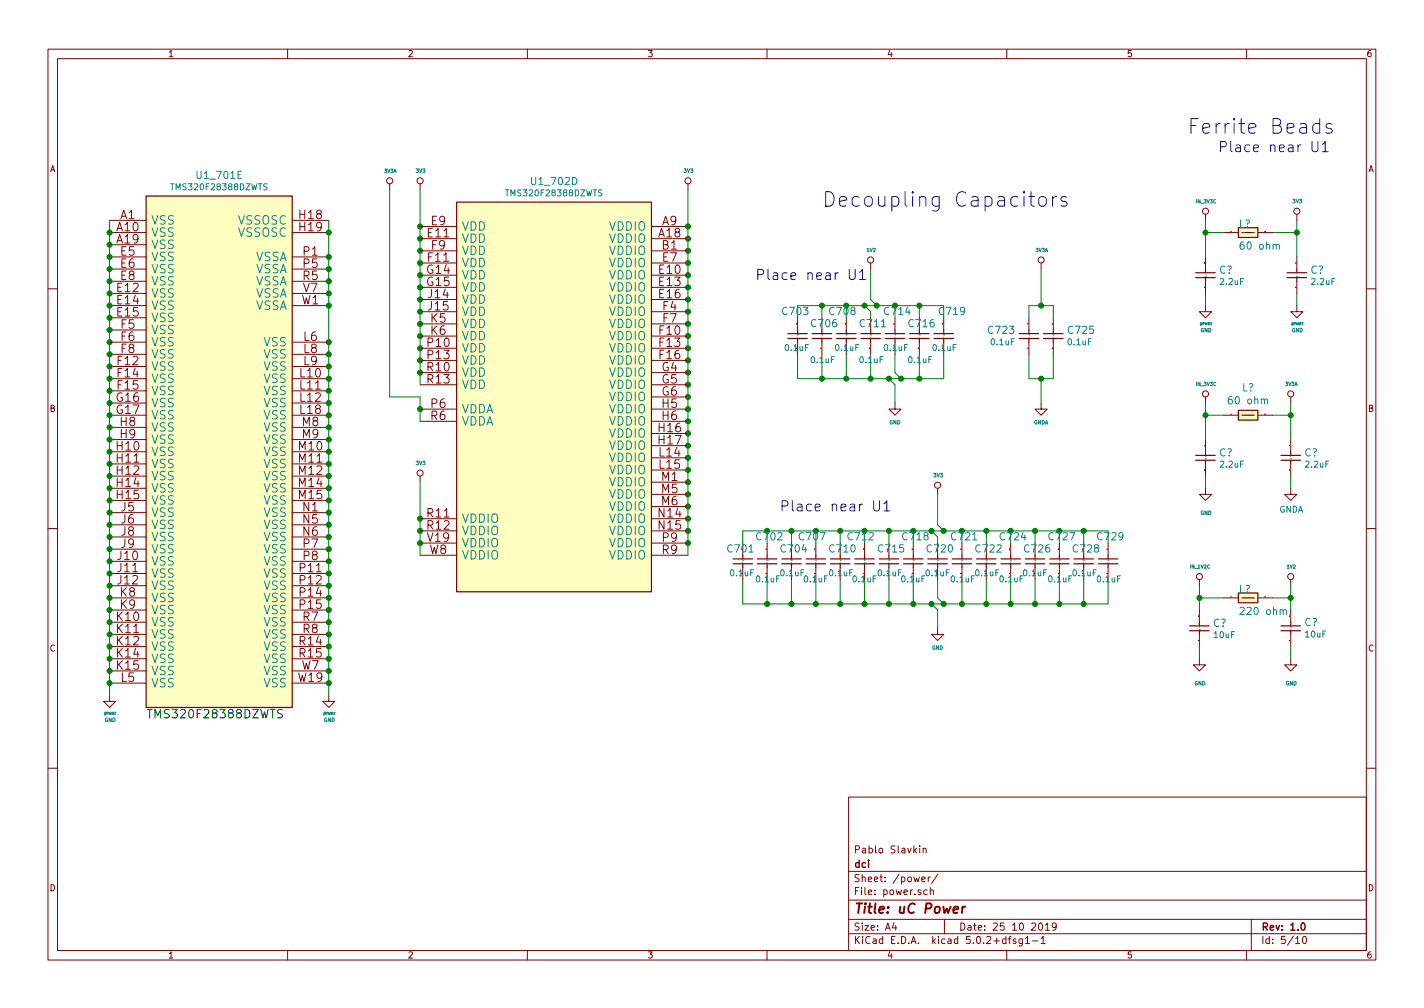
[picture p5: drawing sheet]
<svg xmlns="http://www.w3.org/2000/svg" width="297mm" height="210mm" viewBox="0 0 297 210" stroke-linecap="round" stroke-linejoin="round" font-family="sans-serif">
<g fill="none" stroke="#840000" stroke-width=".21">
<path d="M10 10.3h277v189.9h-277zM12 12.2h273v186.1h-273zM60 10.3v1.9M110 10.3v1.9M160 10.3v1.9M210 10.3v1.9M260 10.3v1.9M81.3 38.3v1.3M87.6 38.3v1.3M143.5 38.3v1.3M22.9 46h7.6M22.9 48.5h7.6"/>
<path d="M22.9 51h7.6M22.9 53.6h7.6M22.9 56.1h7.6M22.9 58.7h7.6M61 46h7.6M61 48.5h7.6M61 53.6h7.6M61 56.1h7.6M61 58.7h7.6M87.6 49.8h7.6M87.6 47.2h7.6M87.6 52.3h7.6"/>
<path d="M87.6 57.4h7.6M87.6 59.9h7.6M87.6 54.9h7.6M135.9 49.8h7.6M135.9 47.2h7.6M135.9 52.3h7.6M135.9 57.4h7.6M135.9 59.9h7.6M135.9 54.9h7.6M181.6 54.9v1.2M217.2 54.9v1.2M251.3 59.9h.1"/>
<path d="M251.3 54.8v.1M251.5 44.7v1.3M251.5 53.6v2.5M251.5 58.7v2.5M255.3 48.5h3M256.8 48.3h.1M262.4 48.5h3M263.9 48.3h.1M270.3 59.9h.1M270.3 54.8v.1M270.5 44.7v1.3M270.5 53.6v2.5"/>
<path d="M270.5 58.7v2.5M10 60.2h2M22.9 61.2h7.6M22.9 63.7h7.6M22.9 66.3h7.6M22.9 76.4h7.6M22.9 79h7.6M22.9 68.8h7.6M22.9 71.4h7.6M22.9 73.9h7.6M61 61.2h7.6M61 63.7h7.6"/>
<path d="M61 76.4h7.6M61 79h7.6M61 71.4h7.6M61 73.9h7.6M87.6 62.5h7.6M87.6 70.1h7.6M87.6 72.6h7.6M87.6 75.2h7.6M87.6 65h7.6M87.6 67.6h7.6M87.6 77.7h7.6M135.9 62.5h7.6"/>
<path d="M135.9 70.1h7.6M135.9 72.6h7.6M135.9 75.2h7.6M135.9 65h7.6M135.9 67.6h7.6M135.9 77.7h7.6M166.2 67.6h.1M166.2 67.5v.1M166.4 66.3v2.5M166.4 71.4v2.5M171.2 72.6h.1M171.4 71.4v2.5"/>
<path d="M176.3 67.6h.1M176.3 67.5v.1M176.5 66.3v2.5M176.5 71.4v2.5M181.4 72.6h.1M181.6 71.4v2.5M186.5 67.6h.1M186.5 67.5v.1M186.7 66.3v2.5M186.7 71.4v2.5M191.6 72.6h.1M191.8 71.4v2.5"/>
<path d="M196.6 67.6h.1M196.6 67.5v.1M196.8 66.3v2.5M196.8 71.4v2.5M214.4 67.6h.1M214.4 72.6h.1M214.4 67.5v.1M214.6 66.3v2.5M214.6 71.4v2.5M219.5 67.6h.1M219.5 72.6h.1M219.5 67.5v.1"/>
<path d="M219.7 66.3v2.5M219.7 71.4v2.5M251.5 63.7v1.3h1.2l-1.2 1.3-1.3-1.3h1.3M270.5 63.7v1.3h1.3l-1.3 1.3-1.3-1.3h1.3M285 60.2h2M22.9 81.5h7.6M22.9 84.1h7.6M22.9 86.6h7.6M22.9 94.2h7.6M22.9 96.8h7.6M22.9 99.3h7.6M22.9 89.1h7.6"/>
<path d="M22.9 91.7h7.6M61 81.5h7.6M61 84.1h7.6M61 86.6h7.6M61 94.2h7.6M61 96.8h7.6M61 99.3h7.6M61 89.1h7.6M61 91.7h7.6M87.6 80.3h7.6M87.6 85.3h7.6M87.6 87.9h7.6"/>
<path d="M87.6 99.3v1.3M135.9 80.3h7.6M135.9 82.8h7.6M135.9 90.4h7.6M135.9 93h7.6M135.9 85.3h7.6M135.9 87.9h7.6M135.9 95.5h7.6M135.9 98h7.6M186.7 84.1v1.2h1.3l-1.3 1.3-1.3-1.3h1.3M217.2 84.1v1.2h1.2l-1.2 1.3-1.3-1.3h1.3M251.3 98h.1"/>
<path d="M251.3 92.9v.1M251.5 82.8v1.3M251.5 91.7v2.5M251.5 96.8v2.5M255.3 86.6h3M256.8 86.4h.1M262.4 86.6h3M263.9 86.4h.1M269 98h.1M269 92.9v.1M269.2 82.8v1.3M269.2 91.7v2.5"/>
<path d="M269.2 96.8v2.5M10 110.3h2M22.9 101.8h7.6M22.9 104.4h7.6M22.9 117.1h7.6M22.9 119.6h7.6M22.9 106.9h7.6M22.9 109.5h7.6M22.9 112h7.6M22.9 114.5h7.6M61 101.8h7.6M61 104.4h7.6"/>
<path d="M61 117.1h7.6M61 119.6h7.6M61 106.9h7.6M61 109.5h7.6M61 112h7.6M61 114.5h7.6M87.6 108.2h7.6M87.6 110.7h7.6M87.6 113.3h7.6M87.6 115.8h7.6M135.9 100.6h7.6M135.9 103.1h7.6"/>
<path d="M135.9 105.7h7.6M135.9 108.2h7.6M135.9 110.7h7.6M135.9 113.3h7.6M135.9 115.8h7.6M154.9 118.4v2.5M159.8 114.5h.1M160 113.3v2.5M160 118.4v2.5M165.1 118.4v2.5M170 114.5h.1M170.2 113.3v2.5"/>
<path d="M170.2 118.4v2.5M175.3 118.4v2.5M180.1 114.5h.1M180.3 113.3v2.5M180.3 118.4v2.5M185.4 118.4v2.5M190.3 114.5h.1M190.5 113.3v2.5M190.5 118.4v2.5M195.6 101.8v1.3M195.6 118.4v2.5M200.5 114.5h.1"/>
<path d="M200.7 113.3v2.5M200.7 118.4v2.5M205.7 118.4v2.5M210.6 114.5h.1M210.8 113.3v2.5M210.8 118.4v2.5M215.9 118.4v2.5M220.8 114.5h.1M221 113.3v2.5M221 118.4v2.5M226.1 118.4v2.5M230.9 114.5h.1"/>
<path d="M231.1 113.3v2.5M231.1 118.4v2.5M251.5 101.8v1.3h1.2l-1.2 1.3-1.3-1.3h1.3M269.2 101.8v1.3h1.3l-1.3 1.3-1.2-1.3h1.2M285 110.3h2M22.9 122.2h7.6M22.9 129.8h7.6M22.9 132.3h7.6M22.9 134.9h7.6M22.9 137.4h7.6M22.9 139.9h7.6M22.9 124.7h7.6"/>
<path d="M22.9 127.2h7.6M61 122.2h7.6M61 129.8h7.6M61 132.3h7.6M61 134.9h7.6M61 137.4h7.6M61 139.9h7.6M61 124.7h7.6M61 127.2h7.6M195.6 131.1v1.2h1.2l-1.2 1.3-1.3-1.3h1.3M250 128.5h.1M250 133.6h.1"/>
<path d="M250.2 137.4v1.3h1.3l-1.3 1.2-1.3-1.2h1.3M250.2 120.9v1.3M250.2 127.2v2.6M250.2 132.3v2.6M255.3 124.7h3M256.8 124.5h.1M262.4 124.7h3M263.9 124.5h.1M269 128.5h.1M269 133.6h.1M269.2 137.4v1.3h1.3l-1.3 1.2-1.2-1.2h1.2M269.2 120.9v1.3"/>
<path d="M269.2 127.2v2.6M269.2 132.3v2.6M22.9 145v1.3h1.2l-1.2 1.3-1.3-1.3h1.3M22.9 142.5h7.6M61 142.5h7.6M68.6 145v1.3h1.2l-1.2 1.3-1.3-1.3h1.3M10 160.2h2M177 166.3h108v32h-108zM191.8 176.4v.2M191.8 176.9v1M192.6 177.1l.2-.2 .3 .1 .1 .9M192.6 176.9v1"/>
<path d="M285 160.2h2M60 198.3v1.9M110 198.3v1.9M160 198.3v1.9M177 194.8h108M177 191.8h108M177 187.8h108M177 181.8h108M186.5 192.5l-.4 1h1M186.8 193v1M192.3 183.4l.7-.1-.1-.3-.4-.1-.2 .2v.7h.6M193.4 185.7l-.4-.1-.3 .3 .1 .6 .2 .1 .4-.1"/>
<path d="M193.6 182.9v1M194.1 185.7l.2-.1 .3 .1 .1 .9M194.1 182.9l-.5 .3M194.1 185.1v1.5M195.6 182.3l-1.3 2M197 191.8v3M210 198.3v1.9M210.3 195.8h.6M210.9 195.3l-.4 .2v1.3M211.9 195.9l-.4-.1-.2 .2 .1 .3 .5 .1v.3h-.6M213.3 195.8v1.2l-.3 .3h-.4M213.3 195.9l-.5-.1-.3 .3 .1 .6 .2 .1 .5-.1"/>
<path d="M213.9 195.8l.4-.5v1.5M213.9 196.8h.9M215.4 196.3h1.1M216.8 192.7l.2-.2a.8 .8 0 0 1 .5 .8 .8 .8 0 0 1-.5 .7l-.4-.5zM217.2 195.8l.4-.5v1.5M217.2 196.8h.8M218.1 193l.4-.5v1.5M218.1 194h.8M220.3 193.2l-.3 .3-.4-.1-.1-.2 .1-.6 .4-.1 .3 .3v.9l-.4 .3h-.3M260 198.3v1.9M261 191.8v6.5M270.3 195.8l.4-.5v1.5"/>
<path d="M270.3 196.8h.8M271.8 195.5l.3-.2a.81 .81 0 0 1 .5 .8 .81 .81 0 0 1-.5 .7l-.3-.1-.1-.4z"/>
<circle cx="81.3" cy="37.7" r=".63"/>
<circle cx="87.6" cy="37.7" r=".63"/>
<circle cx="143.5" cy="37.7" r=".63"/>
<circle cx="181.6" cy="54.2" r=".63"/>
<circle cx="217.2" cy="54.2" r=".63"/>
<circle cx="251.5" cy="44.1" r=".63"/>
<circle cx="270.5" cy="44.1" r=".63"/>
<circle cx="87.6" cy="98.7" r=".63"/>
<circle cx="251.5" cy="82.2" r=".63"/>
<circle cx="269.2" cy="82.2" r=".63"/>
<circle cx="195.6" cy="101.2" r=".63"/>
<circle cx="250.2" cy="120.3" r=".63"/>
<circle cx="269.2" cy="120.3" r=".63"/>
</g>
<path d="M271.5 192.7l.2-.2a.8 .8 0 0 1 .6 .8 .8 .8 0 0 1-.6 .7l-.3-.5z" fill="none" stroke="#840000" stroke-width=".3"/>
<path d="M198.9 189.8l1-.2-.1-.4-.5-.1-.4 .3v.9h.8M200.8 189.1l-.2 1.3M201.4 189.1l-.4 .1-.3 .3" fill="none" stroke="#840000" stroke-width=".41"/>
<g fill="none" stroke="#008400" stroke-width=".21">
<path d="M81.3 39.6v43.2h6.3v5.1M87.6 39.6v40.7M143.5 39.6v76.2M22.9 46v99M68.6 46v99M181.6 56.1v6.4l1.3 1.2M217.2 56.1v7.6M251.5 46v7.6M251.5 48.5h3.8M265.4 48.5h5.1M270.5 46v7.6M166.4 73.9v5.1h30.4v-5.1"/>
<path d="M166.4 63.7h30.4M171.4 63.7v2.6M171.4 73.9v5.1M176.5 73.9v5.1M180.3 63.7l1.3 1.3v1.3M181.6 73.9v5.1M185.4 79l1.3 1.3v3.8M186.7 73.9v3.8l1.3 1.3M191.8 63.7v2.6M191.8 73.9v5.1M214.6 66.3v-2.6h5.1v2.6M214.6 73.9v5.1h5.1v-5.1"/>
<path d="M217.2 79v5.1M251.5 61.2v2.5M270.5 61.2v2.5M251.5 84.1v7.6M251.5 99.3v2.5M251.5 86.6h3.8M265.4 86.6h3.8M269.2 84.1v7.6M269.2 99.3v2.5M87.6 100.6v15.2M165.1 110.7v2.6M175.3 110.7v2.6"/>
<path d="M185.4 110.7v2.6M194.3 110.7l1.3 1.3v1.3M195.6 103.1v6.4l1.2 1.2M205.7 110.7v2.6M215.9 110.7v2.6M226.1 110.7v2.6M231.1 110.7h-76.2v2.6M154.9 120.9v5.1h76.2v-5.1M160 120.9v5.1M165.1 120.9v5.1M170.2 120.9v5.1M175.3 120.9v5.1"/>
<path d="M180.3 120.9v5.1M185.4 120.9v5.1M190.5 120.9v5.1M194.3 126l1.3 1.2v3.9M195.6 120.9v3.8l1.2 1.3M200.7 120.9v5.1M205.7 120.9v5.1M210.8 120.9v5.1M215.9 120.9v5.1M221 120.9v5.1M226.1 120.9v5.1M250.2 122.2v5"/>
<path d="M250.2 134.9v2.5M250.2 124.7h5.1M265.4 124.7h3.8M269.2 122.2v5M269.2 134.9v2.5"/>
</g>
<g fill="none" stroke="#0000c2" stroke-width=".21">
<path d="M215.1 40v2.6l.1 .3 .6 .1M273.7 29.5v1.7l.4 .4 .6-.1 .2-.3v-1.7M275.3 25.9l-.9-.2-.4 .3-.2 .3v.9l.3 .4 .3 .2 .9-.2M275.3 24.7v3.1M275.8 30.1l.6-.6v2.1M275.8 31.6h1.2M277.7 25.9l-.7-.2-.3 .2-.1 .3 .1 .4 1 .3 .2 .3-.2 .4-.2 .2-.9-.2M177.2 56.2v1.7l.4 .4 .6-.1 .2-.3v-1.7M179.3 56.8l.6-.6v2.1M179.3 58.3h1.2M214.6 41h1.2M216.8 41.3a.85 .85 0 0 1 1.5 .3v.8a.83 .83 0 0 1-.8 .7 .83 .83 0 0 1-.8-.7z"/>
<path d="M219.6 41v2M220.4 41a.77 .77 0 0 0-.8 .6M222.5 41.1l-.8-.1-.3 .1-.1 .3 .1 .5 1.1 .3 .1 .2-.1 .5-.3 .1-.9-.1M182.2 104.4v1.8l.5 .4h.4l.4-.4v-1.8M184.4 105l.6-.6v2.2M184.4 106.6h1.2"/>
</g>
<path d="M58.9 148.1l-.7-.1-.3 .3 .2 .4 .7 .4v.5a.78 .78 0 0 1-.9 .1" fill="none" stroke="#000" stroke-width=".21"/>
<g fill="#008400" stroke="#008400" stroke-width=".25">
<circle cx="87.6" cy="113.3" r=".51"/>
<circle cx="87.6" cy="110.7" r=".51"/>
<circle cx="87.6" cy="108.2" r=".51"/>
<circle cx="87.6" cy="85.3" r=".51"/>
<circle cx="87.6" cy="77.7" r=".51"/>
<circle cx="87.6" cy="75.2" r=".51"/>
<circle cx="87.6" cy="72.6" r=".51"/>
<circle cx="87.6" cy="70.1" r=".51"/>
<circle cx="87.6" cy="67.6" r=".51"/>
<circle cx="87.6" cy="65" r=".51"/>
<circle cx="87.6" cy="62.5" r=".51"/>
<circle cx="87.6" cy="59.9" r=".51"/>
<circle cx="87.6" cy="57.4" r=".51"/>
<circle cx="87.6" cy="54.9" r=".51"/>
<circle cx="87.6" cy="52.3" r=".51"/>
<circle cx="87.6" cy="49.8" r=".51"/>
<circle cx="87.6" cy="47.2" r=".51"/>
<circle cx="22.9" cy="117.1" r=".51"/>
<circle cx="22.9" cy="71.4" r=".51"/>
<circle cx="68.6" cy="117.1" r=".51"/>
<circle cx="68.6" cy="71.4" r=".51"/>
<circle cx="143.5" cy="113.3" r=".51"/>
<circle cx="143.5" cy="110.7" r=".51"/>
<circle cx="143.5" cy="108.2" r=".51"/>
<circle cx="143.5" cy="105.7" r=".51"/>
<circle cx="143.5" cy="103.1" r=".51"/>
<circle cx="143.5" cy="100.6" r=".51"/>
<circle cx="143.5" cy="98" r=".51"/>
<circle cx="143.5" cy="95.5" r=".51"/>
<circle cx="143.5" cy="93" r=".51"/>
<circle cx="143.5" cy="90.4" r=".51"/>
<circle cx="143.5" cy="87.9" r=".51"/>
<circle cx="143.5" cy="85.3" r=".51"/>
<circle cx="143.5" cy="82.8" r=".51"/>
<circle cx="143.5" cy="80.3" r=".51"/>
<circle cx="143.5" cy="77.7" r=".51"/>
<circle cx="143.5" cy="75.2" r=".51"/>
<circle cx="143.5" cy="72.6" r=".51"/>
<circle cx="143.5" cy="70.1" r=".51"/>
<circle cx="143.5" cy="67.6" r=".51"/>
<circle cx="143.5" cy="65" r=".51"/>
<circle cx="143.5" cy="62.5" r=".51"/>
<circle cx="143.5" cy="59.9" r=".51"/>
<circle cx="143.5" cy="57.4" r=".51"/>
<circle cx="143.5" cy="54.9" r=".51"/>
<circle cx="143.5" cy="52.3" r=".51"/>
<circle cx="143.5" cy="49.8" r=".51"/>
<circle cx="160" cy="126" r=".51"/>
<circle cx="160" cy="110.7" r=".51"/>
<circle cx="165.1" cy="126" r=".51"/>
<circle cx="165.1" cy="110.7" r=".51"/>
<circle cx="171.5" cy="79" r=".51"/>
<circle cx="171.5" cy="63.7" r=".51"/>
<circle cx="170.2" cy="126" r=".51"/>
<circle cx="170.2" cy="110.7" r=".51"/>
<circle cx="176.5" cy="79" r=".51"/>
<circle cx="176.5" cy="63.7" r=".51"/>
<circle cx="175.3" cy="126" r=".51"/>
<circle cx="175.3" cy="110.7" r=".51"/>
<circle cx="180.3" cy="63.7" r=".51"/>
<circle cx="181.6" cy="79" r=".51"/>
<circle cx="182.9" cy="63.7" r=".51"/>
<circle cx="180.3" cy="126" r=".51"/>
<circle cx="180.3" cy="110.7" r=".51"/>
<circle cx="185.4" cy="79" r=".51"/>
<circle cx="186.7" cy="63.7" r=".51"/>
<circle cx="188" cy="79" r=".51"/>
<circle cx="185.4" cy="126" r=".51"/>
<circle cx="185.4" cy="110.7" r=".51"/>
<circle cx="191.8" cy="79" r=".51"/>
<circle cx="191.8" cy="63.7" r=".51"/>
<circle cx="190.5" cy="126" r=".51"/>
<circle cx="190.5" cy="110.7" r=".51"/>
<circle cx="194.3" cy="126" r=".51"/>
<circle cx="194.3" cy="110.7" r=".51"/>
<circle cx="196.9" cy="126" r=".51"/>
<circle cx="196.9" cy="110.7" r=".51"/>
<circle cx="200.7" cy="126" r=".51"/>
<circle cx="200.7" cy="110.7" r=".51"/>
<circle cx="205.7" cy="126" r=".51"/>
<circle cx="205.7" cy="110.7" r=".51"/>
<circle cx="210.8" cy="126" r=".51"/>
<circle cx="210.8" cy="110.7" r=".51"/>
<circle cx="217.2" cy="79" r=".51"/>
<circle cx="217.2" cy="63.7" r=".51"/>
<circle cx="215.9" cy="126" r=".51"/>
<circle cx="215.9" cy="110.7" r=".51"/>
<circle cx="221" cy="126" r=".51"/>
<circle cx="221" cy="110.7" r=".51"/>
<circle cx="226.1" cy="126" r=".51"/>
<circle cx="226.1" cy="110.7" r=".51"/>
<circle cx="143.5" cy="47.2" r=".51"/>
<circle cx="250.2" cy="124.7" r=".51"/>
<circle cx="251.5" cy="86.6" r=".51"/>
<circle cx="251.5" cy="48.5" r=".51"/>
<circle cx="269.2" cy="124.7" r=".51"/>
<circle cx="269.2" cy="86.6" r=".51"/>
<circle cx="270.5" cy="48.5" r=".51"/>
<circle cx="68.6" cy="48.5" r=".51"/>
<circle cx="68.6" cy="53.6" r=".51"/>
<circle cx="68.6" cy="56.1" r=".51"/>
<circle cx="68.6" cy="58.7" r=".51"/>
<circle cx="68.6" cy="61.2" r=".51"/>
<circle cx="68.6" cy="63.7" r=".51"/>
<circle cx="68.6" cy="73.9" r=".51"/>
<circle cx="68.6" cy="76.4" r=".51"/>
<circle cx="68.6" cy="79" r=".51"/>
<circle cx="68.6" cy="81.5" r=".51"/>
<circle cx="68.6" cy="84.1" r=".51"/>
<circle cx="68.6" cy="86.6" r=".51"/>
<circle cx="68.6" cy="89.1" r=".51"/>
<circle cx="68.6" cy="91.7" r=".51"/>
<circle cx="68.6" cy="94.2" r=".51"/>
<circle cx="68.6" cy="96.8" r=".51"/>
<circle cx="68.6" cy="99.3" r=".51"/>
<circle cx="68.6" cy="101.8" r=".51"/>
<circle cx="68.6" cy="104.4" r=".51"/>
<circle cx="68.6" cy="106.9" r=".51"/>
<circle cx="68.6" cy="109.5" r=".51"/>
<circle cx="68.6" cy="112" r=".51"/>
<circle cx="68.6" cy="114.5" r=".51"/>
<circle cx="68.6" cy="119.6" r=".51"/>
<circle cx="68.6" cy="122.2" r=".51"/>
<circle cx="68.6" cy="124.7" r=".51"/>
<circle cx="68.6" cy="127.2" r=".51"/>
<circle cx="68.6" cy="129.8" r=".51"/>
<circle cx="68.6" cy="132.3" r=".51"/>
<circle cx="68.6" cy="134.9" r=".51"/>
<circle cx="68.6" cy="137.4" r=".51"/>
<circle cx="68.6" cy="139.9" r=".51"/>
<circle cx="68.6" cy="142.5" r=".51"/>
<circle cx="22.9" cy="48.5" r=".51"/>
<circle cx="22.9" cy="51" r=".51"/>
<circle cx="22.9" cy="53.6" r=".51"/>
<circle cx="22.9" cy="56.1" r=".51"/>
<circle cx="22.9" cy="58.7" r=".51"/>
<circle cx="22.9" cy="61.2" r=".51"/>
<circle cx="22.9" cy="63.7" r=".51"/>
<circle cx="22.9" cy="66.3" r=".51"/>
<circle cx="22.9" cy="68.8" r=".51"/>
<circle cx="22.9" cy="73.9" r=".51"/>
<circle cx="22.9" cy="76.4" r=".51"/>
<circle cx="22.9" cy="79" r=".51"/>
<circle cx="22.9" cy="81.5" r=".51"/>
<circle cx="22.9" cy="84.1" r=".51"/>
<circle cx="22.9" cy="86.6" r=".51"/>
<circle cx="22.9" cy="89.1" r=".51"/>
<circle cx="22.9" cy="91.7" r=".51"/>
<circle cx="22.9" cy="94.2" r=".51"/>
<circle cx="22.9" cy="96.8" r=".51"/>
<circle cx="22.9" cy="99.3" r=".51"/>
<circle cx="22.9" cy="101.8" r=".51"/>
<circle cx="22.9" cy="104.4" r=".51"/>
<circle cx="22.9" cy="106.9" r=".51"/>
<circle cx="22.9" cy="109.5" r=".51"/>
<circle cx="22.9" cy="112" r=".51"/>
<circle cx="22.9" cy="114.5" r=".51"/>
<circle cx="22.9" cy="119.6" r=".51"/>
<circle cx="22.9" cy="122.2" r=".51"/>
<circle cx="22.9" cy="124.7" r=".51"/>
<circle cx="22.9" cy="127.2" r=".51"/>
<circle cx="22.9" cy="129.8" r=".51"/>
<circle cx="22.9" cy="132.3" r=".51"/>
<circle cx="22.9" cy="134.9" r=".51"/>
<circle cx="22.9" cy="137.4" r=".51"/>
<circle cx="22.9" cy="139.9" r=".51"/>
<circle cx="22.9" cy="142.5" r=".51"/>
</g>
<g fill="none" stroke="#840000" stroke-width=".25">
<path d="M30.5 40.9h30.5v106.7h-30.5zM95.2 42.2h40.7v81.2h-40.7zM249.4 56.9h4.1M249.4 57.9h4.1M251.5 56.1v.8M251.5 57.9v.8M258.3 47.5h4.1v2h-4.1zM259.1 48.5h2.5M268.5 56.9h4M268.5 57.9h4M270.5 56.1v.8M270.5 57.9v.8"/>
<path d="M164.3 70.6h4.1M164.3 69.6h4.1M166.4 68.8v.8M166.4 70.6v.8M169.4 70.6h4.1M169.4 69.6h4.1M171.4 68.8v.8M171.4 70.6v.8M174.5 70.6h4.1M174.5 69.6h4.1M176.5 68.8v.8M176.5 70.6v.8"/>
<path d="M179.6 70.6h4M179.6 69.6h4M181.6 68.8v.8M181.6 70.6v.8M184.7 70.6h4M184.7 69.6h4M186.7 68.8v.8M186.7 70.6v.8M189.7 70.6h4.1M189.7 69.6h4.1M191.8 68.8v.8M191.8 70.6v.8"/>
<path d="M194.8 70.6h4.1M194.8 69.6h4.1M196.8 68.8v.8M196.8 70.6v.8M212.6 70.6h4.1M212.6 69.6h4.1M214.6 68.8v.8M214.6 70.6v.8M217.7 70.6h4M217.7 69.6h4M219.7 68.8v.8M219.7 70.6v.8"/>
<path d="M249.4 95h4.1M249.4 96h4.1M251.5 94.2v.8M251.5 96v.8M258.3 85.6h4.1v2h-4.1zM259.1 86.6h2.5M267.2 95h4.1M267.2 96h4.1M269.2 94.2v.8M269.2 96v.8M152.9 117.6h4.1M152.9 116.6h4.1"/>
<path d="M154.9 115.8v.8M154.9 117.6v.8M158 117.6h4.1M158 116.6h4.1M160 115.8v.8M160 117.6v.8M163.1 117.6h4M163.1 116.6h4M165.1 115.8v.8M165.1 117.6v.8M168.1 117.6h4.1M168.1 116.6h4.1"/>
<path d="M170.2 115.8v.8M170.2 117.6v.8M173.2 117.6h4.1M173.2 116.6h4.1M175.3 115.8v.8M175.3 117.6v.8M178.3 117.6h4.1M178.3 116.6h4.1M180.3 115.8v.8M180.3 117.6v.8M183.4 117.6h4.1M183.4 116.6h4.1"/>
<path d="M185.4 115.8v.8M185.4 117.6v.8M188.5 117.6h4M188.5 116.6h4M190.5 115.8v.8M190.5 117.6v.8M193.5 117.6h4.1M193.5 116.6h4.1M195.6 115.8v.8M195.6 117.6v.8M198.6 117.6h4.1M198.6 116.6h4.1"/>
<path d="M200.7 115.8v.8M200.7 117.6v.8M203.7 117.6h4.1M203.7 116.6h4.1M205.7 115.8v.8M205.7 117.6v.8M208.8 117.6h4.1M208.8 116.6h4.1M210.8 115.8v.8M210.8 117.6v.8M213.9 117.6h4M213.9 116.6h4"/>
<path d="M215.9 115.8v.8M215.9 117.6v.8M218.9 117.6h4.1M218.9 116.6h4.1M221 115.8v.8M221 117.6v.8M224 117.6h4.1M224 116.6h4.1M226.1 115.8v.8M226.1 117.6v.8M229.1 117.6h4.1M229.1 116.6h4.1"/>
<path d="M231.1 115.8v.8M231.1 117.6v.8M248.2 131.6h4M248.2 130.6h4M250.2 129.8v.8M250.2 131.6v.7M258.3 123.7h4.1v2h-4.1zM259.1 124.7h2.5M267.2 131.6h4.1M267.2 130.6h4.1M269.2 129.8v.8M269.2 131.6v.7"/>
</g>
<g fill="none" stroke="#008484" stroke-width=".21">
<path d="M35.6 38.3h.7M105.4 39.6h.7M251.4 57.1h.1M251.4 57.6h.1M251.5 57.6h.1M259.3 48.5h.1M261.3 48.5h.1M266.2 51.2l.2-.2h.4l.1 1M270.5 57.1h.1M270.5 57.6h.1M166.3 70.3h.1M166.4 69.8h.1"/>
<path d="M171.4 70.3h.1M171.4 69.8h.1M176.5 70.3h.1M176.5 69.8h.1M181.6 70.3h.1M181.6 69.8h.1M186.7 70.3h.1M186.7 69.8h.1M191.7 70.3h.1M191.8 69.8h.1M196.8 70.3h.1M196.8 69.8h.1"/>
<path d="M214.6 70.3h.1M214.6 69.8h.1M219.7 70.3h.1M219.7 69.8h.1M251.4 95.2h.1M251.4 95.7h.1M251.5 95.7h.1M259.3 86.6h.1M261.3 86.6h.1M263.8 83.4l.2-.2 .3 .1 .1 .9M269.2 95.2h.1M269.2 95.7h.1"/>
<path d="M154.9 117.3h.1M154.9 116.8h.1M160 117.3h.1M160 116.8h.1M165.1 117.3h.1M165.1 116.8h.1M170.2 117.3h.1M170.2 116.8h.1M175.2 117.3h.1M175.2 116.8h.1M175.3 116.8h.1M180.3 117.3h.1"/>
<path d="M180.3 116.8h.1M185.4 117.3h.1M185.4 116.8h.1M190.5 117.3h.1M190.5 116.8h.1M195.6 117.3h.1M195.6 116.8h.1M200.6 117.3h.1M200.6 116.8h.1M200.7 116.8h.1M205.7 117.3h.1M205.7 116.8h.1"/>
<path d="M210.8 117.3h.1M210.8 116.8h.1M215.9 117.3h.1M215.9 116.8h.1M221 117.3h.1M221 116.8h.1M226 117.3h.1M226 116.8h.1M226.1 116.8h.1M231.1 117.3h.1M231.1 116.8h.1M250.2 130.8h.1"/>
<path d="M250.2 131.3h.1M259.3 124.7h.1M261.3 124.7h.1M267.7 127.4l.2-.2h.3l.1 1M269.2 131.3h.1M269.2 130.8h.1"/>
</g>
<g fill="#ffffc2" stroke="#ffffc2" stroke-width=".21">
<path d="M30.5 40.9h30.5v106.7h-30.5z"/>
<path d="M95.2 42.2h40.7v81.2h-40.7z"/>
<path d="M258.3 85.6h4.1v2h-4.1z"/>
<path d="M258.3 47.5h4.1v2h-4.1z"/>
<path d="M258.3 123.7h4.1v2h-4.1z"/>
</g>
<g font-size="4.2" fill="#0000c2">
<text x="247.6" y="27.9">Ferrite Beads</text>
<text x="171.4" y="43.2">Decoupling Capacitors</text>
</g>
<g font-size="3" fill="#0000c2">
<text x="254" y="31.7">Place near U1</text>
<text x="157.5" y="58.4">Place near U1</text>
<text x="162.6" y="106.7">Place near U1</text>
</g>
<text font-size="2.8" fill="#840000" x="178" y="190.5">Title: uC Power</text>
<g font-size="2.5" fill="#840000">
<text x="25.1" y="45.7">A1</text>
<text x="62.5" y="45.7">H18</text>
<text x="89.9" y="47">E9</text>
<text x="138.1" y="47">A9</text>
<text x="24.4" y="48.3">A10</text>
<text x="24.4" y="50.8">A19</text>
<text x="25.2" y="53.3">E5</text>
<text x="62.5" y="48.3">H19</text>
<text x="63.3" y="53.3">P1</text>
<text x="89.3" y="49.5">E11</text>
<text x="90" y="52.1">F9</text>
<text x="137.4" y="49.5">A18</text>
<text x="138.1" y="52.1">B1</text>
<text x="25.2" y="55.9">E6</text>
<text x="25.2" y="58.4">E8</text>
<text x="63.2" y="58.4">R5</text>
<text x="63.3" y="55.9">P5</text>
<text x="89.1" y="57.1">G14</text>
<text x="89.1" y="59.7">G15</text>
<text x="89.3" y="54.6">F11</text>
<text x="137.5" y="57.1">E10</text>
<text x="137.5" y="59.7">E13</text>
<text x="138.2" y="54.6">E7</text>
<text x="24.5" y="61">E12</text>
<text x="24.5" y="63.5">E14</text>
<text x="62.9" y="63.5">W1</text>
<text x="63.3" y="61">V7</text>
<text x="89.4" y="62.2">J14</text>
<text x="89.4" y="64.8">J15</text>
<text x="137.5" y="62.2">E16</text>
<text x="138.3" y="64.8">F4</text>
<text x="24.5" y="66">E15</text>
<text x="25.2" y="68.6">F5</text>
<text x="25.2" y="71.1">F6</text>
<text x="63.3" y="71.1">L6</text>
<text x="89.9" y="67.3">K5</text>
<text x="89.9" y="69.8">K6</text>
<text x="137.6" y="69.8">F10</text>
<text x="138.3" y="67.3">F7</text>
<text x="24.5" y="76.2">F12</text>
<text x="25.2" y="73.7">F8</text>
<text x="63.3" y="73.7">L8</text>
<text x="63.3" y="76.2">L9</text>
<text x="89.2" y="77.5">R10</text>
<text x="89.3" y="72.4">P10</text>
<text x="89.3" y="74.9">P13</text>
<text x="137.6" y="72.4">F13</text>
<text x="137.6" y="74.9">F16</text>
<text x="138" y="77.5">G4</text>
<text x="24.3" y="83.8">G16</text>
<text x="24.5" y="78.7">F14</text>
<text x="24.5" y="81.3">F15</text>
<text x="62.6" y="78.7">L10</text>
<text x="62.6" y="81.3">L11</text>
<text x="62.6" y="83.8">L12</text>
<text x="89.2" y="80">R13</text>
<text x="138" y="80">G5</text>
<text x="138" y="82.5">G6</text>
<text x="24.3" y="86.4">G17</text>
<text x="25.1" y="88.9">H8</text>
<text x="62.6" y="86.4">L18</text>
<text x="63.1" y="88.9">M8</text>
<text x="89.9" y="87.6">R6</text>
<text x="89.9" y="85.1">P6</text>
<text x="138.1" y="85.1">H5</text>
<text x="138.1" y="87.6">H6</text>
<text x="24.4" y="94">H10</text>
<text x="25.1" y="91.4">H9</text>
<text x="62.4" y="94">M10</text>
<text x="63.1" y="91.4">M9</text>
<text x="137.4" y="90.2">H16</text>
<text x="137.4" y="92.7">H17</text>
<text x="137.6" y="95.2">L14</text>
<text x="24.4" y="96.5">H11</text>
<text x="24.4" y="99.1">H12</text>
<text x="24.4" y="101.6">H14</text>
<text x="62.4" y="96.5">M11</text>
<text x="62.4" y="99.1">M12</text>
<text x="62.4" y="101.6">M14</text>
<text x="137.6" y="97.8">L15</text>
<text x="138" y="100.3">M1</text>
<text x="24.4" y="104.1">H15</text>
<text x="25.3" y="106.7">J5</text>
<text x="62.4" y="104.1">M15</text>
<text x="63.2" y="106.7">N1</text>
<text x="89.2" y="107.9">R11</text>
<text x="137.4" y="107.9">N14</text>
<text x="138" y="102.9">M5</text>
<text x="138" y="105.4">M6</text>
<text x="25.3" y="109.2">J6</text>
<text x="25.3" y="111.8">J8</text>
<text x="63.2" y="109.2">N5</text>
<text x="63.2" y="111.8">N6</text>
<text x="89.2" y="110.5">R12</text>
<text x="89.3" y="113">V19</text>
<text x="137.4" y="110.5">N15</text>
<text x="138.2" y="113">P9</text>
<text x="24.6" y="116.8">J10</text>
<text x="24.6" y="119.4">J11</text>
<text x="25.3" y="114.3">J9</text>
<text x="62.6" y="119.4">P11</text>
<text x="63.3" y="114.3">P7</text>
<text x="63.3" y="116.8">P8</text>
<text x="89.6" y="115.6">W8</text>
<text x="138.1" y="115.6">R9</text>
<text x="24.6" y="121.9">J12</text>
<text x="25.1" y="124.5">K8</text>
<text x="62.6" y="121.9">P12</text>
<text x="62.6" y="124.5">P14</text>
<text x="24.4" y="129.5">K10</text>
<text x="25.1" y="127">K9</text>
<text x="62.6" y="127">P15</text>
<text x="63.2" y="129.5">R7</text>
<text x="24.4" y="132.1">K11</text>
<text x="24.4" y="134.6">K12</text>
<text x="24.4" y="137.2">K14</text>
<text x="62.5" y="134.6">R14</text>
<text x="62.5" y="137.2">R15</text>
<text x="63.2" y="132.1">R8</text>
<text x="24.4" y="139.7">K15</text>
<text x="25.2" y="142.2">L5</text>
<text x="62.2" y="142.2">W19</text>
<text x="62.9" y="139.7">W7</text>
</g>
<g font-size="2.5" fill="#008484">
<text x="31.5" y="46.9">VSS</text>
<text x="49.6" y="46.9">VSSOSC</text>
<text x="31.5" y="49.4">VSS</text>
<text x="31.5" y="51.9">VSS</text>
<text x="49.6" y="49.4">VSSOSC</text>
<text x="96.3" y="50.7">VDD</text>
<text x="96.3" y="48.1">VDD</text>
<text x="96.3" y="53.2">VDD</text>
<text x="127" y="50.7">VDDIO</text>
<text x="127" y="48.1">VDDIO</text>
<text x="127" y="53.2">VDDIO</text>
<text x="31.5" y="54.5">VSS</text>
<text x="31.5" y="57">VSS</text>
<text x="31.5" y="59.6">VSS</text>
<text x="53.2" y="54.5">VSSA</text>
<text x="53.2" y="57">VSSA</text>
<text x="53.2" y="59.6">VSSA</text>
<text x="96.3" y="55.7">VDD</text>
<text x="96.3" y="58.3">VDD</text>
<text x="127" y="58.3">VDDIO</text>
<text x="127" y="55.7">VDDIO</text>
<text x="31.5" y="62.1">VSS</text>
<text x="31.5" y="64.6">VSS</text>
<text x="53.2" y="62.1">VSSA</text>
<text x="53.2" y="64.6">VSSA</text>
<text x="96.3" y="60.8">VDD</text>
<text x="96.3" y="63.4">VDD</text>
<text x="96.3" y="65.9">VDD</text>
<text x="127" y="60.8">VDDIO</text>
<text x="127" y="63.4">VDDIO</text>
<text x="127" y="65.9">VDDIO</text>
<text x="31.5" y="67.2">VSS</text>
<text x="31.5" y="69.7">VSS</text>
<text x="96.3" y="68.4">VDD</text>
<text x="96.3" y="71">VDD</text>
<text x="127" y="71">VDDIO</text>
<text x="127" y="68.4">VDDIO</text>
<text x="31.5" y="77.3">VSS</text>
<text x="31.5" y="72.3">VSS</text>
<text x="31.5" y="74.8">VSS</text>
<text x="55" y="72.3">VSS</text>
<text x="55" y="74.8">VSS</text>
<text x="55" y="77.3">VSS</text>
<text x="96.3" y="73.5">VDD</text>
<text x="96.3" y="76.1">VDD</text>
<text x="127" y="73.5">VDDIO</text>
<text x="127" y="76.1">VDDIO</text>
<text x="31.5" y="79.9">VSS</text>
<text x="31.5" y="82.4">VSS</text>
<text x="55" y="79.9">VSS</text>
<text x="55" y="82.4">VSS</text>
<text x="96.3" y="78.6">VDD</text>
<text x="96.3" y="81.1">VDD</text>
<text x="127" y="78.6">VDDIO</text>
<text x="127" y="81.1">VDDIO</text>
<text x="127" y="83.7">VDDIO</text>
<text x="31.5" y="85">VSS</text>
<text x="31.5" y="87.5">VSS</text>
<text x="55" y="85">VSS</text>
<text x="55" y="87.5">VSS</text>
<text x="96.3" y="86.2">VDDA</text>
<text x="96.3" y="88.8">VDDA</text>
<text x="127" y="86.2">VDDIO</text>
<text x="127" y="88.8">VDDIO</text>
<text x="31.5" y="95.1">VSS</text>
<text x="31.5" y="90">VSS</text>
<text x="31.5" y="92.6">VSS</text>
<text x="55" y="95.1">VSS</text>
<text x="55" y="90">VSS</text>
<text x="55" y="92.6">VSS</text>
<text x="127" y="91.3">VDDIO</text>
<text x="127" y="93.8">VDDIO</text>
<text x="31.5" y="97.7">VSS</text>
<text x="31.5" y="100.2">VSS</text>
<text x="55" y="97.7">VSS</text>
<text x="55" y="100.2">VSS</text>
<text x="127" y="96.4">VDDIO</text>
<text x="127" y="98.9">VDDIO</text>
<text x="127" y="101.5">VDDIO</text>
<text x="31.5" y="102.7">VSS</text>
<text x="31.5" y="105.3">VSS</text>
<text x="31.5" y="107.8">VSS</text>
<text x="55" y="102.7">VSS</text>
<text x="55" y="105.3">VSS</text>
<text x="55" y="107.8">VSS</text>
<text x="127" y="104">VDDIO</text>
<text x="127" y="106.5">VDDIO</text>
<text x="31.5" y="110.4">VSS</text>
<text x="31.5" y="112.9">VSS</text>
<text x="55" y="110.4">VSS</text>
<text x="55" y="112.9">VSS</text>
<text x="96.3" y="109.1">VDDIO</text>
<text x="96.3" y="111.6">VDDIO</text>
<text x="127" y="109.1">VDDIO</text>
<text x="127" y="111.6">VDDIO</text>
<text x="31.5" y="118">VSS</text>
<text x="31.5" y="115.4">VSS</text>
<text x="55" y="115.4">VSS</text>
<text x="55" y="118">VSS</text>
<text x="96.3" y="114.2">VDDIO</text>
<text x="96.3" y="116.7">VDDIO</text>
<text x="127" y="114.2">VDDIO</text>
<text x="127" y="116.7">VDDIO</text>
<text x="31.5" y="120.5">VSS</text>
<text x="31.5" y="123.1">VSS</text>
<text x="31.5" y="125.6">VSS</text>
<text x="55" y="120.5">VSS</text>
<text x="55" y="123.1">VSS</text>
<text x="55" y="125.6">VSS</text>
<text x="31.5" y="130.7">VSS</text>
<text x="31.5" y="128.1">VSS</text>
<text x="55" y="128.1">VSS</text>
<text x="55" y="130.7">VSS</text>
<text x="31.5" y="133.2">VSS</text>
<text x="31.5" y="135.8">VSS</text>
<text x="55" y="135.8">VSS</text>
<text x="55" y="133.2">VSS</text>
<text x="31.5" y="138.3">VSS</text>
<text x="31.5" y="140.8">VSS</text>
<text x="31.5" y="143.4">VSS</text>
<text x="55" y="138.3">VSS</text>
<text x="55" y="143.4">VSS</text>
<text x="55" y="140.8">VSS</text>
</g>
<text font-size="2.5" x="30.5" y="149.9">TMS320F28388DZWTS</text>
<g font-size="2.1" fill="#008484">
<text x="41.3" y="37.3">U1_701E</text>
<text x="111.1" y="38.6">U1_702D</text>
<text x="258.4" y="47.5">L?</text>
<text x="259.1" y="52.1">60 ohm</text>
<text x="254.3" y="57.1">C?</text>
<text x="273.4" y="57.1">C?</text>
<text x="163.3" y="65.7">C703</text>
<text x="173.2" y="65.7">C708</text>
<text x="184.6" y="65.7">C714</text>
<text x="196" y="65.7">C719</text>
<text x="169.4" y="68.2">C706</text>
<text x="179.5" y="68.2">C711</text>
<text x="189.7" y="68.2">C716</text>
<text x="206.3" y="69.6">C723</text>
<text x="223" y="69.6">C725</text>
<text x="259.1" y="81.6">L?</text>
<text x="256.6" y="84.3">60 ohm</text>
<text x="254.3" y="95.2">C?</text>
<text x="272.1" y="95.2">C?</text>
<text x="157.9" y="112.7">C702</text>
<text x="166.8" y="112.7">C707</text>
<text x="177" y="112.7">C712</text>
<text x="188.4" y="112.7">C718</text>
<text x="198.6" y="112.7">C721</text>
<text x="208.7" y="112.7">C724</text>
<text x="218.9" y="112.7">C727</text>
<text x="229.1" y="112.7">C729</text>
<text x="151.9" y="115.2">C701</text>
<text x="163" y="115.2">C704</text>
<text x="173.2" y="115.2">C710</text>
<text x="183.3" y="115.2">C715</text>
<text x="193.5" y="115.2">C720</text>
<text x="203.7" y="115.2">C722</text>
<text x="213.8" y="115.2">C726</text>
<text x="224" y="115.2">C728</text>
<text x="258.4" y="123.7">L?</text>
<text x="253.1" y="130.8">C?</text>
<text x="259.3" y="128.3">220 ohm</text>
<text x="272.1" y="130.6">C?</text>
</g>
<g font-size="2.1" fill="#840000">
<text x="178" y="178">Pablo Slavkin</text>
<text x="178" y="184">Sheet: /power/</text>
<text x="178" y="181">dci</text>
<text x="178" y="186.7">File: power.sch</text>
<text x="178" y="196.9">KiCad E.D.A. kicad 5.0.2+dfsg1-1</text>
<text x="178" y="194.1">Size: A4</text>
<text x="200" y="194.1">Date: 25 10 2019</text>
<text x="263" y="194.1">Rev: 1.0</text>
<text x="263" y="196.9">Id: 5/10</text>
</g>
<g font-size="1.8" fill="#840000">
<text x="35" y="11.9">1</text>
<text x="85" y="11.9">2</text>
<text x="135" y="11.9">3</text>
<text x="185" y="11.9">4</text>
<text x="235" y="11.9">5</text>
<text x="285" y="11.9">6</text>
<text x="10.4" y="35.9">A</text>
<text x="285.4" y="35.9">A</text>
<text x="10.4" y="85.9">B</text>
<text x="285.4" y="85.9">B</text>
<text x="10.4" y="135.9">C</text>
<text x="285.4" y="135.9">C</text>
<text x="10.4" y="185.9">D</text>
<text x="285.4" y="185.9">D</text>
<text x="35" y="199.9">1</text>
<text x="85" y="199.9">2</text>
<text x="135" y="199.9">3</text>
<text x="185" y="199.9">4</text>
<text x="235" y="199.9">5</text>
<text x="285" y="199.9">6</text>
</g>
<g font-size="1.8" fill="#008484">
<text x="36.2" y="39.7">TMS320F28388DZWTS</text>
<text x="106.1" y="40.9">TMS320F28388DZWTS</text>
<text x="254.6" y="59.4">2.2uF</text>
<text x="273.7" y="59.4">2.2uF</text>
<text x="163.9" y="73.2">0.1uF</text>
<text x="169.3" y="75.7">0.1uF</text>
<text x="174.4" y="73.2">0.1uF</text>
<text x="179.5" y="75.7">0.1uF</text>
<text x="184.5" y="73.2">0.1uF</text>
<text x="189.6" y="75.7">0.1uF</text>
<text x="194.7" y="73.2">0.1uF</text>
<text x="206.8" y="72">0.1uF</text>
<text x="222.9" y="72">0.1uF</text>
<text x="254.6" y="97.5">2.2uF</text>
<text x="272.4" y="97.5">2.2uF</text>
<text x="266.8" y="106.9">GNDA</text>
<text x="152.5" y="120.2">0.1uF</text>
<text x="157.9" y="121.5">0.1uF</text>
<text x="162.9" y="120.2">0.1uF</text>
<text x="167.8" y="121.5">0.1uF</text>
<text x="173.1" y="120.2">0.1uF</text>
<text x="178" y="121.5">0.1uF</text>
<text x="183.3" y="120.2">0.1uF</text>
<text x="188.2" y="121.5">0.1uF</text>
<text x="193.2" y="120.2">0.1uF</text>
<text x="198.5" y="121.5">0.1uF</text>
<text x="203.6" y="120.2">0.1uF</text>
<text x="208.7" y="121.5">0.1uF</text>
<text x="213.6" y="120.2">0.1uF</text>
<text x="218.8" y="121.5">0.1uF</text>
<text x="223.9" y="120.2">0.1uF</text>
<text x="229" y="121.5">0.1uF</text>
<text x="253.3" y="133.1">10uF</text>
<text x="272.4" y="133">10uF</text>
</g>
<g font-size="1.1" fill="#008484">
<text x="86.8" y="36">3V3</text>
<text x="142.7" y="36">3V3</text>
<text x="269.7" y="42.4">3V3</text>
<text x="250.4" y="69.3">GND</text>
<text x="269.5" y="69.3">GND</text>
<text x="185.5" y="88.5">GND</text>
<text x="215.6" y="88.5">GNDA</text>
<text x="86.8" y="97">3V3</text>
<text x="194.8" y="99.5">3V3</text>
<text x="250.4" y="107.4">GND</text>
<text x="194.4" y="135.5">GND</text>
<text x="249.1" y="142.9">GND</text>
<text x="268.2" y="142.9">GND</text>
<text x="21.8" y="150.6">GND</text>
<text x="67.5" y="150.6">GND</text>
</g>
<g font-size="1" fill="#008484">
<text x="80.2" y="36">3V3A</text>
<text x="249.6" y="42.4">IN_3V3C</text>
<text x="180.9" y="52.5">1V2</text>
<text x="216.1" y="52.5">3V3A</text>
<text x="249.6" y="80.5">IN_3V3C</text>
<text x="268.1" y="80.5">3V3A</text>
<text x="248.3" y="118.6">IN_1V2C</text>
<text x="268.5" y="118.6">1V2</text>
</g>
<g font-size=".7" fill="#008484">
<text x="250.4" y="67.8">#PWR?</text>
<text x="269.4" y="67.8">#PWR?</text>
<text x="21.8" y="149.1">#PWR?</text>
<text x="67.5" y="149.1">#PWR?</text>
</g>
</svg>
